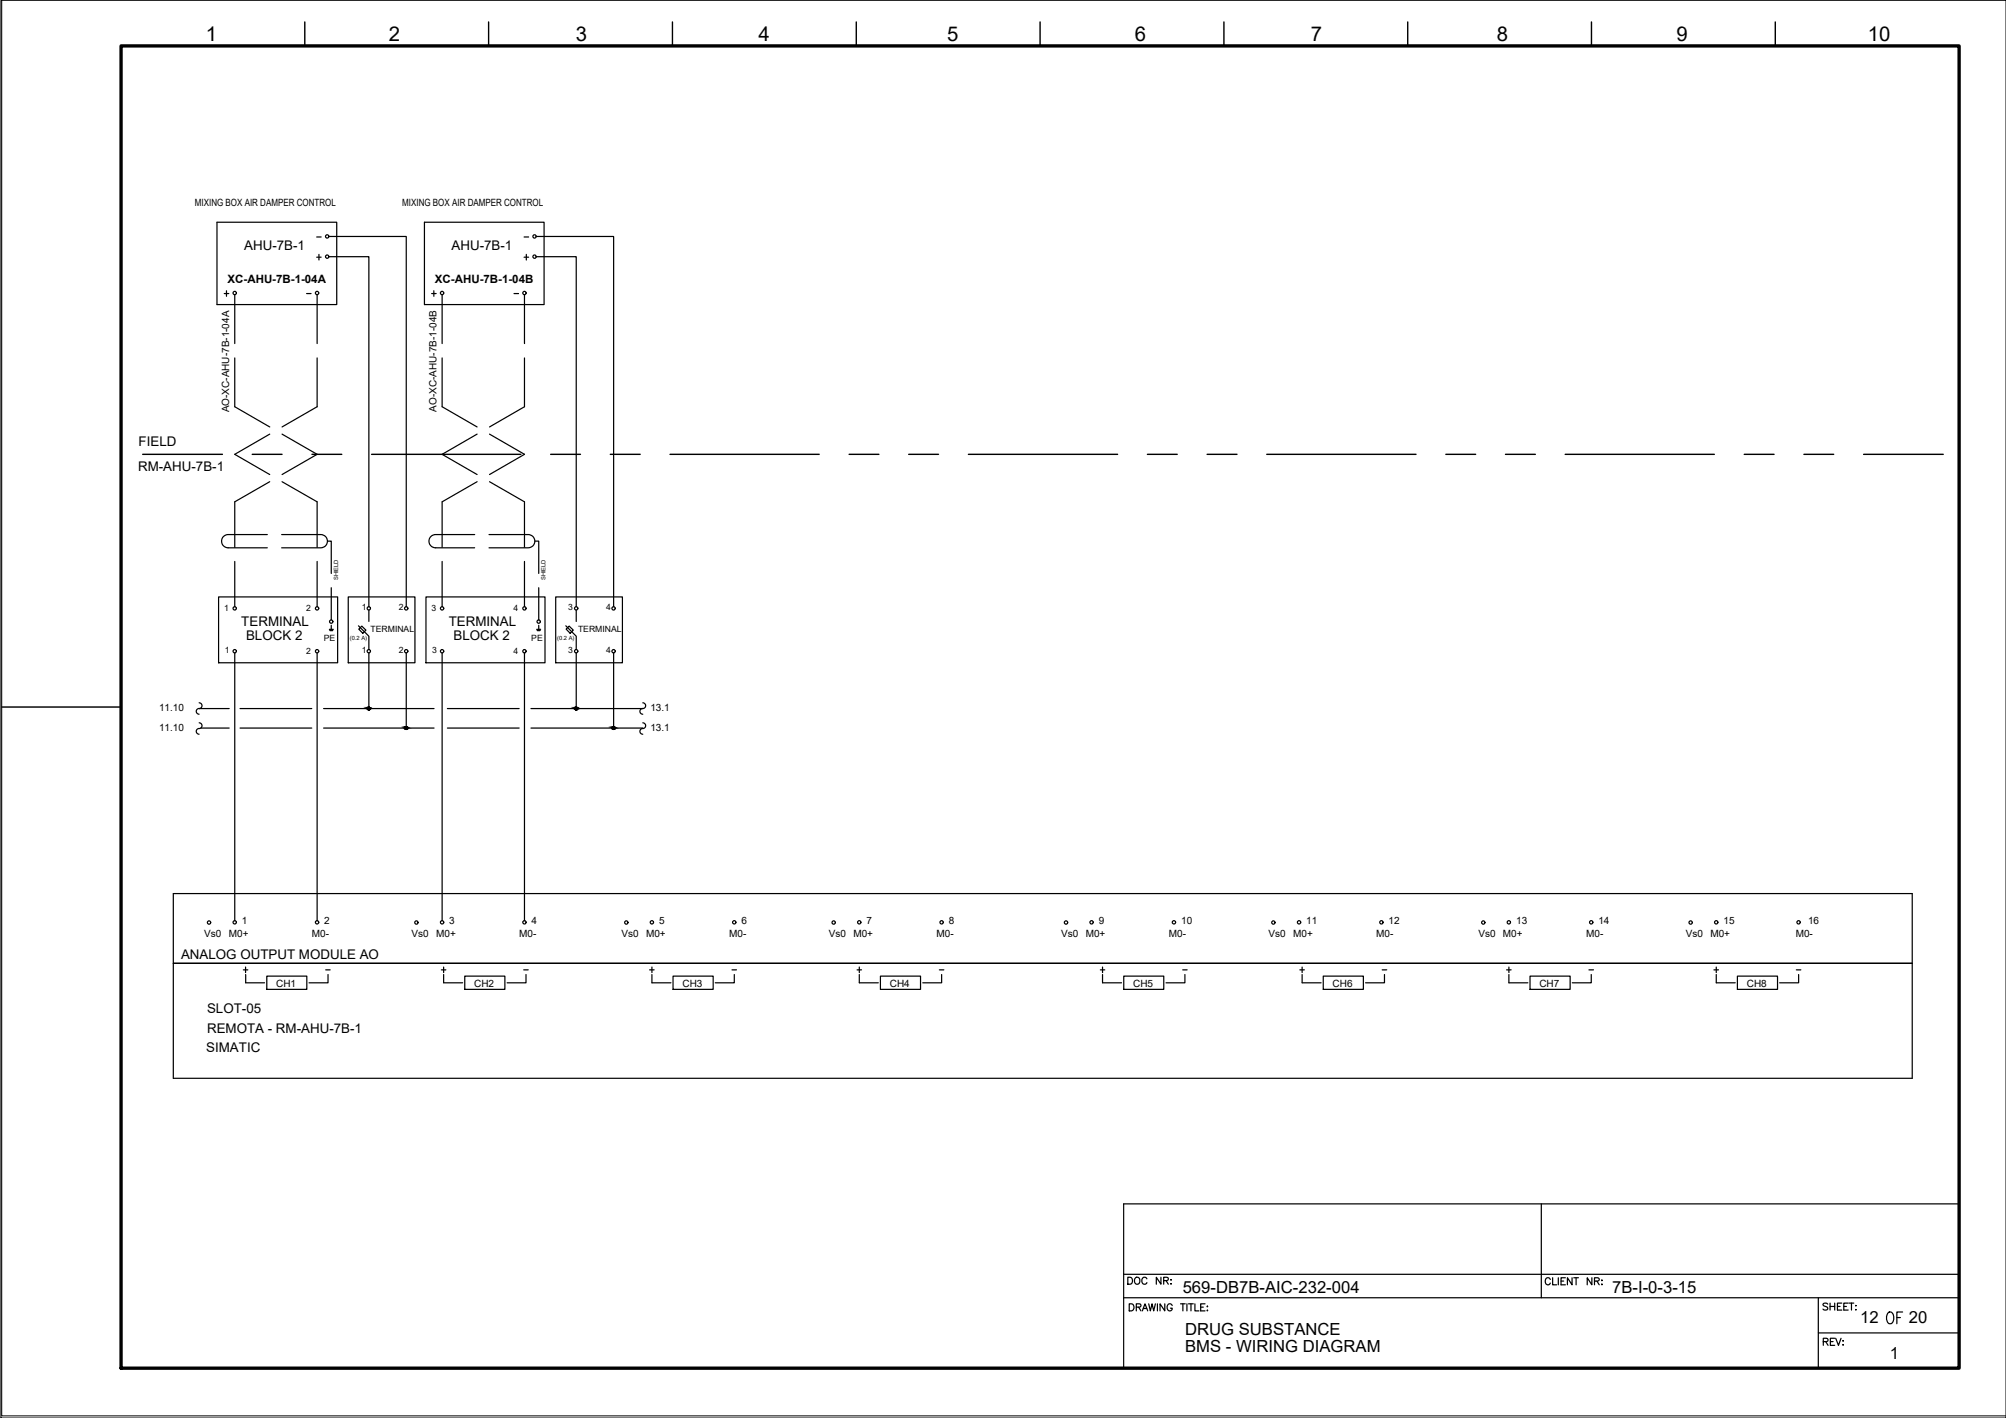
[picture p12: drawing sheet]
<svg xmlns="http://www.w3.org/2000/svg" width="420mm" height="297mm" viewBox="0 0 420 297" stroke-linecap="round" stroke-linejoin="round" font-family="sans-serif">
<!-- layer: G-TTLB-TTLB -->
<path d="M25.4 9.6h384.9v277h-384.9z" fill="none" stroke="#000" stroke-width=".7"/>
<!-- layer: G-TTLB-OTLN -->
<path d="M.4 .1v296.5h419.7" fill="none" stroke="#000" stroke-width=".21"/>
<!-- layer: G-TTLB-INDX -->
<path d="M63.8 4.6v5M102.3 4.6v5M140.8 4.6v5M179.3 4.6v5M217.8 4.6v5M256.3 4.6v5M294.9 4.6v5M333.3 4.6v5M371.8 4.6v5M.4 148.1h25" fill="none" stroke="#000" stroke-width=".3"/>
<!-- layer: LGSP IA4$0$LG_PLOT -->
<path d="M322.8 252.2v19.7M235.4 266.9h174.9M235.4 271.9h174.9M380.9 279.2h29.4M380.9 271.9v14.7M235.4 286.6h174.9" fill="none" stroke="#000" stroke-width=".25"/>
<!-- layer: LG_PLOT -->
<g fill="none" stroke="#000" stroke-width=".25">
<path d="M410.3 252.2h-174.9v34.4M236.5 273.1h.5a.78 .78 0 0 1 .5 .8 .78 .78 0 0 1-.5 .7h-.5zM238 273.8h.8l.1-.5-.9-.2v1.5M238.5 273.8l.5 .8M239.3 274.6l.5-1.5 .6 1.5M239.5 274.1h.7M240.6 273.1l.3 1.5 .4-1.5 .3 1.5 .4-1.5M242.4 273.1v1.5M244 273.1v1.5l-1-1.5v1.5M245.5 273.5a.54 .54 0 0 0-.6-.4 .54 .54 0 0 0-.4 .6 .61 .61 0 0 0 .1 .8 .61 .61 0 0 0 .8-.1l.1-.4h-.3M247.3 273.1h.9M247.8 273.1v1.5"/>
<path d="M248.6 273.1v1.5M248.9 273.1h1M249.4 273.1v1.5M250.3 273.1v1.5h.8M251.5 273.8h.5M252.4 273.1h-.9v1.5h.9M252.8 274.5h.2zM252.9 273.6v.2zM324.7 268a.54 .54 0 0 0-.6-.3 .54 .54 0 0 0-.4 .5v.4a.54 .54 0 0 0 .4 .5 .54 .54 0 0 0 .6-.3M325.2 267.7v1.4h.9M326.4 267.7v1.4M327 268.4h.5"/>
<path d="M327.9 267.7h-.9v1.4h.9M329.3 267.7v1.4l-1-1.4v1.4M329.6 267.7h1M330.1 267.7v1.4M333.4 267.7v1.4l-1-1.4v1.4M334 268.4l.8-.1 .2-.2-.1-.3-.9-.1v1.4M334.5 268.4l.5 .7M335.4 268.2h.2zM335.4 269.1h.2zM382.8 273.2l-.3-.2-.7 .2 .1 .3 .8 .3 .1 .2v.2l-.3 .2-.7-.2M383.3 273v1.4M383.3 273.7h1"/>
<path d="M384.3 273v1.4M384.9 273.7h.5M385.8 273h-.9v1.4h.9M386.2 273.7h.5M387.1 273h-.9v1.4h.9M387.3 273h1M387.8 273v1.4M388.6 273.5h.2zM388.7 274.3v.1zM381.9 281h.8l.2-.2-.1-.3-.9-.2v1.5M382.4 281l.5 .8M383.4 281h.5"/>
<path d="M384.3 280.3h-.9v1.5h.9M384.5 280.3l.6 1.5 .5-1.5M386 281.7h.1zM386 280.8v.2z"/>
</g>
<!-- layer: I_LIMIT_LINE -->
<g fill="none" stroke="#000" stroke-width=".3">
<path d="M29.9 95.2h16.7M52.8 95.2h6.3M65.3 95.2h6.3M77.8 95.2h31.3M115.3 95.2h6.3M127.8 95.2h6.3M140.3 95.2h31.3M177.8 95.2h6.3M190.3 95.2h6.3M202.8 95.2h31.3M240.3 95.2h6.3M252.8 95.2h6.3"/>
<path d="M265.3 95.2h31.3M302.8 95.2h6.3M315.3 95.2h6.3M327.8 95.2h31.3M365.3 95.2h6.3M377.8 95.2h6.3M390.3 95.2h16.7"/>
</g>
<!-- layer: 0 -->
<g fill="none" stroke="#000" stroke-width=".25">
<path d="M68.9 53.8h8.4v73.3M68.9 49.5h16.2v77.6M112.3 53.8h8.4v73.3M112.3 49.5h16.2v77.6M77.3 136.8v11.6M85.1 136.8v15.7M120.7 136.8v11.6M128.5 136.8v15.7M41.7 148.4h6.3M42.1 152.5h5.9M50.3 148.4h15M50.3 152.5h15"/>
<path d="M67.8 148.4h23.1M67.8 152.5h23.1M93.7 148.4h15M93.7 152.5h15M111.2 148.4h23.4M111.2 152.5h23.4M400.5 187.2v38.7"/>
<circle cx="77.2" cy="148.4" r=".31"/>
<circle cx="85.1" cy="152.5" r=".31"/>
<circle cx="120.7" cy="148.4" r=".31"/>
<circle cx="128.5" cy="152.5" r=".31"/>
</g>
<!-- layer: I_DATA -->
<g fill="none" stroke="#000" stroke-width=".25">
<path d="M45.4 46.6h25.1v17.2h-25.1zM66.3 53.9h1M66.8 53.3v1.2M88.9 46.6h25.1v17.2h-25.1zM109.8 53.9h.9M110.2 53.3v1.2M47 61.5h.9M47.4 60.9v1.2M90.4 61.5h1M90.9 60.9v1.2M45.8 125h24.9v13.8h-24.9zM69 131.8h.8"/>
<path d="M69 132h.7M69.1 132.1h.6M69.4 131v.8M72.9 125h14v13.8h-14zM89.2 125h25v13.8h-25zM112.4 131.8h.8M112.5 132h.7M112.6 132.1h.5M112.8 131v.8M116.4 125h14v13.8h-14zM400.5 187.2h-364.2v38.7h364.2M36.3 201.8h364.2"/>
<path d="M51.5 205.9h3.9M55.9 204.5h8.4v2.7h-8.4zM68.7 204.1v1.8h-4M92.4 203.2h1M92.9 204.1v1.8h4M92.9 202.6v1.1M97.3 204.5h8.4v2.7h-8.4zM110.2 204.1v1.8h-4M136.5 205.9h4M141 204.5h8.4v2.7h-8.4zM153.8 204.1v1.8h-4M179.5 203.2h.9"/>
<path d="M180 204.1v1.8h4M180 202.6v1.1M184.4 204.5h8.4v2.7h-8.4zM197.2 204.1v1.8h-3.9M230.5 203.2h.9M230.9 202.6v1.1M230.9 204.1v1.8h4M235.4 204.5h8.4v2.7h-8.4zM248.2 204.1v1.8h-4M272.7 205.9h4M277.2 204.5h8.4v2.7h-8.4zM290 204.1v1.8h-4"/>
<path d="M316 205.9h4M320.5 204.5h8.4v2.7h-8.4zM333.3 204.1v1.8h-4M359.5 205.9h4M363.9 204.5h8.4v2.7h-8.4zM376.7 204.1v1.8h-4"/>
<circle cx="68.5" cy="53.8" r=".35"/>
<circle cx="112" cy="53.8" r=".35"/>
<circle cx="49.2" cy="61.4" r=".35"/>
<circle cx="92.6" cy="61.4" r=".35"/>
<circle cx="49.2" cy="136.4" r=".35"/>
<circle cx="49.2" cy="127.4" r=".35"/>
<circle cx="66.4" cy="136.4" r=".35"/>
<circle cx="66.4" cy="127.4" r=".35"/>
<circle cx="69.4" cy="130.2" r=".35"/>
<circle cx="77.2" cy="136.4" r=".35"/>
<circle cx="77.2" cy="127.4" r=".35"/>
<circle cx="85.1" cy="127.4" r=".35"/>
<circle cx="85.1" cy="136.4" r=".35"/>
<circle cx="92.6" cy="127.4" r=".35"/>
<circle cx="92.6" cy="136.4" r=".35"/>
<circle cx="109.8" cy="127.4" r=".35"/>
<circle cx="109.8" cy="136.4" r=".35"/>
<circle cx="112.8" cy="130.2" r=".35"/>
<circle cx="120.7" cy="127.4" r=".35"/>
<circle cx="120.7" cy="136.4" r=".35"/>
<circle cx="128.5" cy="136.4" r=".35"/>
<circle cx="128.5" cy="127.4" r=".35"/>
<circle cx="43.8" cy="193.2" r=".35"/>
<circle cx="49.2" cy="193.2" r=".35"/>
<circle cx="66.4" cy="193.2" r=".35"/>
<circle cx="87.2" cy="193.2" r=".35"/>
<circle cx="92.6" cy="193.2" r=".35"/>
<circle cx="109.8" cy="193.2" r=".35"/>
<circle cx="131.2" cy="193.2" r=".35"/>
<circle cx="136.5" cy="193.2" r=".35"/>
<circle cx="153.8" cy="193.2" r=".35"/>
<circle cx="174.6" cy="193.2" r=".35"/>
<circle cx="180" cy="193.2" r=".35"/>
<circle cx="197.2" cy="193.2" r=".35"/>
<circle cx="223.3" cy="193.2" r=".35"/>
<circle cx="228.6" cy="193.2" r=".35"/>
<circle cx="245.9" cy="193.2" r=".35"/>
<circle cx="266.7" cy="193.2" r=".35"/>
<circle cx="272.1" cy="193.2" r=".35"/>
<circle cx="289.3" cy="193.2" r=".35"/>
<circle cx="310.7" cy="193.2" r=".35"/>
<circle cx="316" cy="193.2" r=".35"/>
<circle cx="333.3" cy="193.2" r=".35"/>
<circle cx="354.1" cy="193.2" r=".35"/>
<circle cx="359.5" cy="193.2" r=".35"/>
<circle cx="376.7" cy="193.2" r=".35"/>
</g>
<!-- layer: I_TABS -->
<g fill="none" stroke="#000" stroke-width=".25">
<path d="M49.2 61.7v10.3M49.2 75v10.2l7.3 4.2M66.4 61.7v10.3M66.4 75v10.2l-7.3 4.2M92.6 61.7v10.3M92.6 75v10.2l7.3 4.2M109.9 61.7v10.3M109.9 75v10.2l-7.4 4.2M56.5 90.9l-7.3 4.3 7.3 4.2M59.1 90.9l7.3 4.3-7.3 4.2M99.9 90.9l-7.3 4.3 7.3 4.2M102.5 90.9l7.4 4.3-7.4 4.2"/>
<path d="M49.2 117.6v9.5M56 112h-8.2a1.39 1.39 0 0 0-1.4 1.4 1.39 1.39 0 0 0 1.4 1.4h8.2M56.5 100.9l-7.3 4.2v9.5M59 112h8.2a1.39 1.39 0 0 1 1.4 1.4 1.39 1.39 0 0 1-1.4 1.4h-8.2M59.1 100.9l7.3 4.2v9.5M66.4 117.6v9.5M68.6 113.4h.8v6.7M92.6 117.6v9.5M99.4 112h-8.2a1.39 1.39 0 0 0-1.4 1.4 1.39 1.39 0 0 0 1.4 1.4h8.2M99.9 100.9l-7.3 4.2v9.5M102.4 112h8.2a1.39 1.39 0 0 1 1.4 1.4 1.39 1.39 0 0 1-1.4 1.4h-8.2M102.5 100.9l7.4 4.2v9.5"/>
<path d="M109.9 117.6v9.5M112 113.4h.8v6.7M49.2 136.8v56.1M66.4 136.8v56.1M69.4 123.1v6.8M92.6 136.8v56.1M109.9 136.8v56.1M112.8 123.1v6.8M41.7 147.2a.6 .6 0 0 1 .6 .6 .6 .6 0 0 1-.6 .6M41.7 148.4a.6 .6 0 0 0-.6 .6 .6 .6 0 0 0 .6 .6M41.7 151.4a.6 .6 0 0 1 .6 .6 .6 .6 0 0 1-.6 .6M41.7 152.6a.6 .6 0 0 0-.6 .6 .6 .6 0 0 0 .6 .6"/>
<path d="M134.6 147.2a.6 .6 0 0 1 .6 .6 .6 .6 0 0 1-.6 .6M134.6 148.4a.6 .6 0 0 0-.6 .6 .6 .6 0 0 0 .6 .6M134.6 151.4a.6 .6 0 0 1 .6 .6 .6 .6 0 0 1-.6 .6M134.6 152.6a.6 .6 0 0 0-.6 .6 .6 .6 0 0 0 .6 .6"/>
</g>
<!-- layer: EI-CTRL -->
<path d="M75.1 131.1l2.2 2.2v2.8M75.1 131.8l.7-.6 .8 .8-.6 .7zM77.3 127.8v2.4M118.5 131.1l2.2 2.2v2.8M118.6 131.8l.6-.6 .9 .8-.7 .7zM120.7 127.8v2.4" fill="none" stroke="#000" stroke-width=".25"/>
<!-- layer: 0 -->
<g fill="#000" stroke="#000" stroke-width=".21">
<path d="M77.2 148.2h.1zM85 152.2h.1zM120.6 148.2h.1zM128.4 152.2h.1z"/>
<path d="M77.2 148.2h.1zM77.1 148.2h.2z"/>
<path d="M77.1 148.2h.2zM77.1 148.2h.2z"/>
<path d="M77.1 148.2h.2zM77.1 148.2h.2z"/>
<path d="M77 148.2l.3 .1zM77 148.2l.3 .1z"/>
<path d="M77 148.3h.3zM77 148.3h.3z"/>
<path d="M77 148.3l.3 .1zM77 148.3l.3 .1z"/>
<path d="M77 148.4h.3zM77 148.4h.3z"/>
<path d="M77.3 148.1l.1 .1zM77.3 148.1l.1 .1z"/>
<path d="M77.2 148.7h.1zM77.2 148.7h.1z"/>
<path d="M77.3 148.2h.1zM77.3 148.2h.1z"/>
<path d="M77.1 148.7h.3zM77.1 148.7h.2z"/>
<path d="M77.3 148.2h.1zM77.3 148.2h.1z"/>
<path d="M77.3 148.2h.2zM77.3 148.2h.2z"/>
<path d="M77.1 148.7h.3zM77.1 148.7h.3z"/>
<path d="M77.3 148.2l.2 .1zM77.3 148.2l.2 .1z"/>
<path d="M77 148.6h.5zM77 148.6l.4 .1z"/>
<path d="M77.3 148.3h.2zM77.3 148.3h.2z"/>
<path d="M77 148.6h.5zM77 148.6h.5z"/>
<path d="M77.3 148.3l.3 .1zM77.3 148.3l.3 .1z"/>
<path d="M77 148.5h.5zM77 148.5l.5 .1z"/>
<path d="M77.3 148.4h.3zM77.3 148.4h.3z"/>
<path d="M77 148.4l.6 .1zM77 148.4l.6 .1z"/>
<path d="M77 148.5h.6zM77 148.5h.5z"/>
<path d="M85 152.2l.1 .1zM84.9 152.3h.2z"/>
<path d="M84.9 152.3h.2zM84.9 152.3h.2z"/>
<path d="M84.9 152.3h.2zM84.9 152.3h.2z"/>
<path d="M84.9 152.3l.2 .1zM84.9 152.3l.2 .1z"/>
<path d="M84.8 152.4h.3zM84.8 152.4h.3z"/>
<path d="M84.8 152.4l.3 .1zM84.8 152.4l.3 .1z"/>
<path d="M84.8 152.5h.3zM84.8 152.5h.3z"/>
<path d="M85.1 152.2h.1zM85.1 152.2h.1z"/>
<path d="M85 152.8h.2zM85 152.8h.1z"/>
<path d="M85.1 152.2l.1 .1zM85.1 152.2l.1 .1z"/>
<path d="M85 152.8h.2zM85 152.8h.2z"/>
<path d="M85.1 152.3h.2zM85.1 152.3h.2z"/>
<path d="M84.9 152.7h.4zM84.9 152.7l.3 .1z"/>
<path d="M85.1 152.3h.2zM85.1 152.3h.2z"/>
<path d="M84.9 152.7h.4zM84.9 152.7h.4z"/>
<path d="M85.1 152.3l.2 .1zM85.1 152.3l.2 .1z"/>
<path d="M85.1 152.4h.3zM85.1 152.4h.3z"/>
<path d="M84.8 152.7h.5zM84.8 152.7h.5z"/>
<path d="M85.1 152.4l.3 .1zM85.1 152.4l.3 .1z"/>
<path d="M84.8 152.6h.6zM84.8 152.6l.5 .1z"/>
<path d="M85.1 152.5h.3zM85.1 152.5h.3z"/>
<path d="M84.8 152.5l.6 .1zM84.8 152.5l.6 .1z"/>
<path d="M84.8 152.6h.6zM84.8 152.6h.6z"/>
<path d="M120.6 148.2h.1zM120.5 148.2h.2z"/>
<path d="M120.5 148.2h.2zM120.5 148.2h.2z"/>
<path d="M120.5 148.2h.2zM120.5 148.2h.2z"/>
<path d="M120.5 148.2l.2 .1zM120.5 148.2l.2 .1z"/>
<path d="M120.4 148.3h.3zM120.4 148.3h.3z"/>
<path d="M120.4 148.3l.3 .1zM120.4 148.3l.3 .1z"/>
<path d="M120.4 148.4h.3zM120.4 148.4h.3z"/>
<path d="M120.7 148.1l.1 .1zM120.7 148.1l.1 .1z"/>
<path d="M120.6 148.7h.2zM120.6 148.7h.1z"/>
<path d="M120.7 148.2h.1zM120.7 148.2h.1z"/>
<path d="M120.7 148.2h.2zM120.7 148.2h.2z"/>
<path d="M120.6 148.7h.2zM120.6 148.7h.2z"/>
<path d="M120.7 148.2h.2zM120.7 148.2h.2z"/>
<path d="M120.5 148.7h.4zM120.5 148.7h.3z"/>
<path d="M120.7 148.2l.2 .1zM120.7 148.2l.2 .1z"/>
<path d="M120.5 148.6h.4zM120.5 148.6l.4 .1z"/>
<path d="M120.7 148.3h.3zM120.7 148.3h.3z"/>
<path d="M120.4 148.6h.5zM120.4 148.6h.5z"/>
<path d="M120.7 148.3l.3 .1zM120.7 148.3l.3 .1z"/>
<path d="M120.4 148.5h.6zM120.4 148.5l.5 .1z"/>
<path d="M120.7 148.4h.3zM120.7 148.4h.3z"/>
<path d="M120.4 148.4l.6 .1zM120.4 148.4l.6 .1z"/>
<path d="M120.4 148.5h.6zM120.4 148.5h.6z"/>
<path d="M128.4 152.2l.1 .1zM128.4 152.3h.1z"/>
<path d="M128.4 152.3h.1zM128.3 152.3h.2z"/>
<path d="M128.3 152.3h.2zM128.3 152.3h.2z"/>
<path d="M128.3 152.3l.2 .1zM128.3 152.3l.2 .1z"/>
<path d="M128.3 152.4h.2zM128.3 152.4h.2z"/>
<path d="M128.2 152.4l.3 .1zM128.2 152.4l.3 .1z"/>
<path d="M128.2 152.5h.3zM128.2 152.5h.3z"/>
<path d="M128.5 152.2h.1zM128.5 152.2h.1z"/>
<path d="M128.4 152.8h.2zM128.4 152.8h.1z"/>
<path d="M128.5 152.2l.2 .1zM128.5 152.2l.2 .1z"/>
<path d="M128.4 152.8h.3zM128.4 152.8h.2z"/>
<path d="M128.5 152.3h.2zM128.5 152.3h.2z"/>
<path d="M128.3 152.7h.4zM128.3 152.7l.4 .1z"/>
<path d="M128.5 152.3h.3zM128.5 152.3h.3z"/>
<path d="M128.3 152.7h.4zM128.3 152.7h.4z"/>
<path d="M128.5 152.3l.3 .1zM128.5 152.3l.3 .1z"/>
<path d="M128.5 152.4h.3zM128.5 152.4h.3z"/>
<path d="M128.3 152.7h.5zM128.3 152.7h.4z"/>
<path d="M128.5 152.4l.3 .1zM128.5 152.4l.3 .1z"/>
<path d="M128.2 152.6h.6zM128.2 152.6l.6 .1z"/>
<path d="M128.5 152.5h.3zM128.5 152.5h.3z"/>
<path d="M128.2 152.5l.6 .1zM128.2 152.5l.6 .1z"/>
<path d="M128.2 152.6h.6zM128.2 152.6h.6z"/>
</g>
<path d="M.2 .1h420v296.9h-420z" fill="none" stroke="#000" stroke-width=".21"/>
<text font-size="5.7" x="394.4" y="278.7">OF</text>
<text font-size="4.4" x="235.3" y="270.2">DOC NR:</text>
<g font-size="4.3">
<text x="43.1" y="8.6">1</text>
<text x="81.4" y="8.6">2</text>
<text x="120.6" y="8.6">3</text>
<text x="158.9" y="8.6">4</text>
<text x="198.4" y="8.6">5</text>
<text x="237.7" y="8.6">6</text>
<text x="274.6" y="8.6">7</text>
<text x="313.5" y="8.6">8</text>
<text x="351.1" y="8.6">9</text>
<text x="391.2" y="8.6">10</text>
</g>
<g font-size="4">
<text x="50.1" y="205">+</text>
<text x="135.1" y="205">+</text>
<text x="271.3" y="205">+</text>
<text x="314.7" y="205">+</text>
<text x="358.1" y="205">+</text>
</g>
<g font-size="3.5">
<text x="247.7" y="270.8">569-DB7B-AIC-232-004</text>
<text x="337.7" y="270.9">7B-I-0-3-15</text>
<text x="248.2" y="279.7">DRUG SUBSTANCE</text>
<text x="389.6" y="277.2">12</text>
<text x="399.8" y="277.2">20</text>
<text x="248.2" y="283.2">BMS - WIRING DIAGRAM</text>
<text x="395.8" y="284.6">1</text>
</g>
<g font-size="2.8">
<text x="51.2" y="52.4">AHU-7B-1</text>
<text x="94.6" y="52.4">AHU-7B-1</text>
<text x="29" y="93.4">FIELD</text>
<text x="28.9" y="98.6">RM-AHU-7B-1</text>
<text x="50.5" y="131.2">TERMINAL</text>
<text x="94" y="131.2">TERMINAL</text>
<text x="51.5" y="134.1">BLOCK 2</text>
<text x="95" y="134.1">BLOCK 2</text>
<text x="37.9" y="200.9">ANALOG OUTPUT MODULE AO</text>
<text x="43.4" y="212.3">SLOT-05</text>
<text x="43.2" y="220.3">SIMATIC</text>
<text x="43.4" y="216.4">REMOTA - RM-AHU-7B-1</text>
</g>
<g font-size="2.6">
<text x="65.6" y="50.8">-</text>
<text x="109" y="50.8">-</text>
<text x="63.5" y="62.8">-</text>
<text x="106.9" y="62.8">-</text>
<text x="67.4" y="204.3">-</text>
<text x="108.7" y="204.3">-</text>
<text x="152.4" y="204.3">-</text>
<text x="195.8" y="204.3">-</text>
<text x="246.9" y="204.3">-</text>
<text x="288.6" y="204.3">-</text>
<text x="332" y="204.3">-</text>
<text x="375.4" y="204.3">-</text>
</g>
<g font-size="2.4">
<text x="47.7" y="59.3">XC-AHU-7B-1-04A</text>
<text x="91.1" y="59.3">XC-AHU-7B-1-04B</text>
</g>
<g font-size="2.1">
<text x="40.8" y="43.2">MIXING BOX AIR DAMPER CONTROL</text>
<text x="84.3" y="43.2">MIXING BOX AIR DAMPER CONTROL</text>
<text x="48" y="86.4" transform="rotate(-90 48 86.4)">AO-XC-AHU-7B-1-04A</text>
<text x="91.4" y="86.3" transform="rotate(-90 91.4 86.3)">AO-XC-AHU-7B-1-04B</text>
<text x="33.3" y="149">11.10</text>
<text x="136.2" y="149">13.1</text>
<text x="33.3" y="153.1">11.10</text>
<text x="136.2" y="153.1">13.1</text>
<text x="42.8" y="196.3">Vs0</text>
<text x="47.9" y="196.2">M0+</text>
<text x="50.7" y="193.7">1</text>
<text x="65.3" y="196.2">M0-</text>
<text x="67.9" y="193.7">2</text>
<text x="86.2" y="196.3">Vs0</text>
<text x="91.4" y="196.2">M0+</text>
<text x="94.1" y="193.7">3</text>
<text x="108.8" y="196.2">M0-</text>
<text x="111.3" y="193.7">4</text>
<text x="130.2" y="196.3">Vs0</text>
<text x="135.3" y="196.2">M0+</text>
<text x="138.1" y="193.7">5</text>
<text x="152.7" y="196.2">M0-</text>
<text x="155.3" y="193.7">6</text>
<text x="173.6" y="196.3">Vs0</text>
<text x="178.8" y="196.2">M0+</text>
<text x="181.5" y="193.7">7</text>
<text x="196.2" y="196.2">M0-</text>
<text x="198.7" y="193.7">8</text>
<text x="222.2" y="196.3">Vs0</text>
<text x="227.4" y="196.2">M0+</text>
<text x="230.2" y="193.7">9</text>
<text x="244.8" y="196.2">M0-</text>
<text x="247.4" y="193.7">10</text>
<text x="265.7" y="196.3">Vs0</text>
<text x="270.8" y="196.2">M0+</text>
<text x="273.6" y="193.7">11</text>
<text x="288.2" y="196.2">M0-</text>
<text x="290.8" y="193.7">12</text>
<text x="309.6" y="196.3">Vs0</text>
<text x="314.8" y="196.2">M0+</text>
<text x="317.6" y="193.7">13</text>
<text x="332.2" y="196.2">M0-</text>
<text x="334.8" y="193.7">14</text>
<text x="353.1" y="196.3">Vs0</text>
<text x="358.2" y="196.2">M0+</text>
<text x="361" y="193.7">15</text>
<text x="376.1" y="196.2">M0-</text>
<text x="378.7" y="193.7">16</text>
<text x="57.8" y="206.7">CH1</text>
<text x="99.3" y="206.7">CH2</text>
<text x="142.9" y="206.7">CH3</text>
<text x="186.4" y="206.7">CH4</text>
<text x="237.3" y="206.7">CH5</text>
<text x="279.1" y="206.7">CH6</text>
<text x="322.4" y="206.7">CH7</text>
<text x="365.9" y="206.7">CH8</text>
</g>
<g font-size="1.8">
<text x="46.9" y="128">1</text>
<text x="64.1" y="128">2</text>
<text x="75.8" y="127.7">1</text>
<text x="83.5" y="127.7">2</text>
<text x="90.4" y="128">3</text>
<text x="107.5" y="128">4</text>
<text x="119" y="127.7">3</text>
<text x="127" y="127.7">4</text>
<text x="47.1" y="136.9">1</text>
<text x="64.1" y="136.9">2</text>
<text x="67.8" y="134.2">PE</text>
<text x="75.8" y="136.7">1</text>
<text x="77.6" y="132.4">TERMINAL</text>
<text x="83.5" y="136.7">2</text>
<text x="90.6" y="136.9">3</text>
<text x="107.5" y="136.9">4</text>
<text x="111.3" y="134.2">PE</text>
<text x="119" y="136.7">3</text>
<text x="121.1" y="132.4">TERMINAL</text>
<text x="127" y="136.7">4</text>
</g>
<g font-size="1.2">
<text x="70.8" y="121.6" transform="rotate(-90 70.8 121.6)">SHIELD</text>
<text x="114.3" y="121.6" transform="rotate(-90 114.3 121.6)">SHIELD</text>
<text x="73.3" y="134.1">(0.2 A)</text>
<text x="116.7" y="134.1">(0.2 A)</text>
</g>
</svg>
